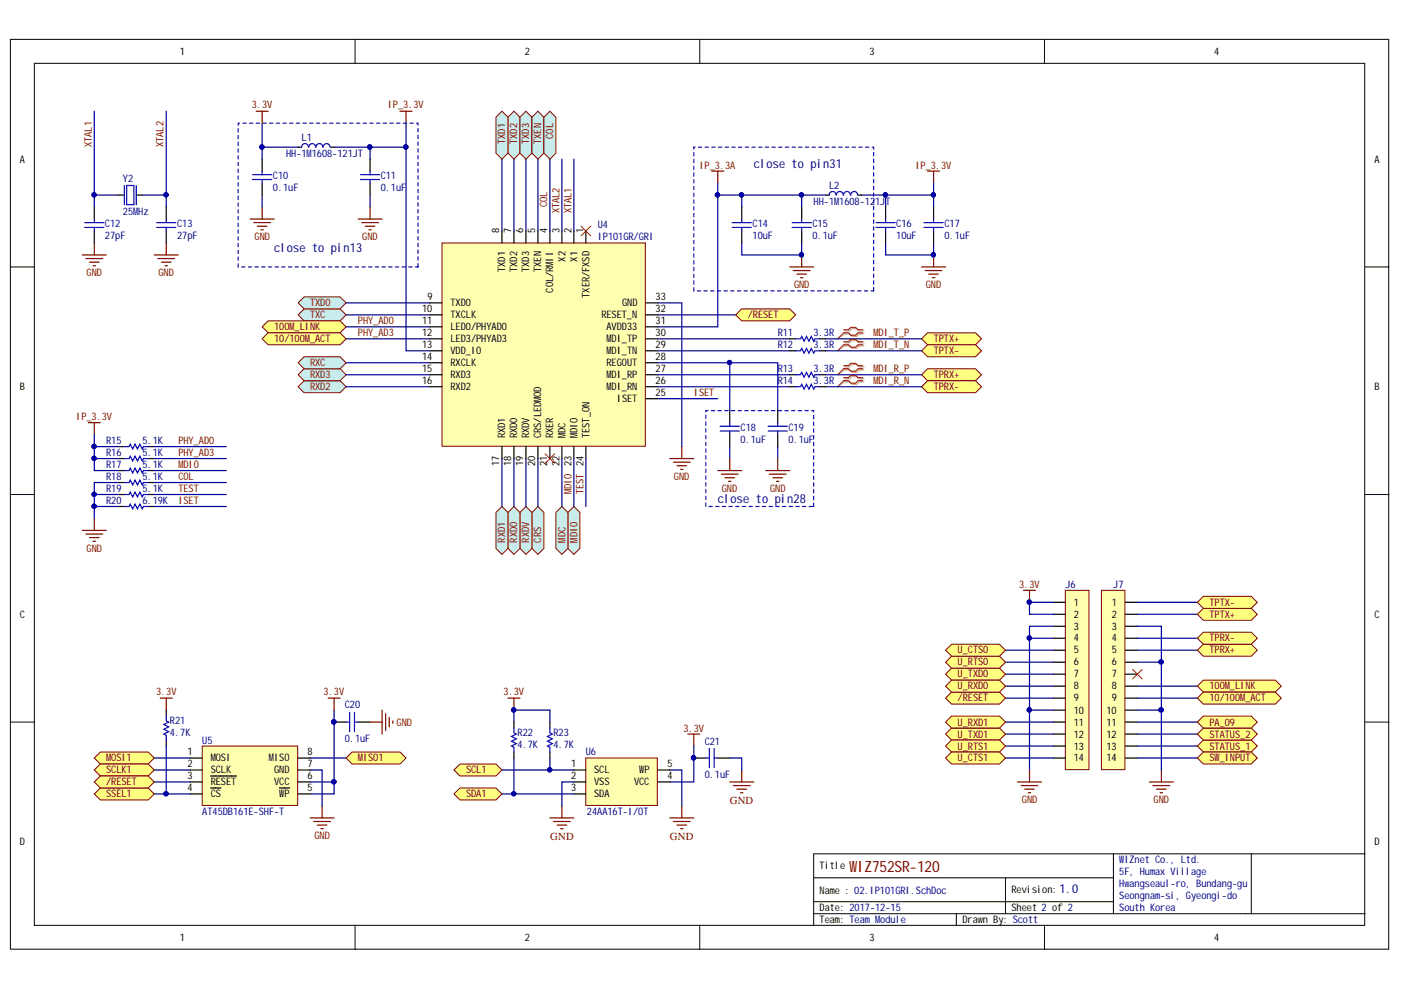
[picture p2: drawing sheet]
<svg xmlns="http://www.w3.org/2000/svg" width="297mm" height="210mm" viewBox="0 0 297 210" stroke-linecap="round" stroke-linejoin="round" font-family="sans-serif">
<g fill="#fff" stroke="#000" stroke-width=".21">
<path d="M2.2 8.3h292.2v192.9h-292.2z"/>
<path d="M7.3 13.4h282v182.8h-282z"/>
</g>
<g fill="none" stroke="#000" stroke-width=".21">
<path d="M75.3 8.3v5.1M148.4 8.3v5.1M221.4 8.3v5.1M2.2 56.6h5.1M289.4 56.6h5.1M2.2 104.8h5.1M289.4 104.8h5.1M2.2 153.1h5.1M289.4 153.1h5.1M75.3 196.3v5M148.4 196.3v5M172.5 186.1h63.6"/>
<path d="M172.5 193.7h116.9M172.5 191.2h63.6M202.8 193.7v2.6M213.2 186.1v7.6M221.4 196.3v5M236.1 181v12.7M265.3 181h-92.8v15.3M289.4 181h-24.1v12.7"/>
</g>
<path d="M20 23.6v17.8M35.2 23.6v20.3M25.1 41.4h-5.1v2.5" fill="none" stroke="#000080" stroke-width=".26"/>
<g fill="#000080" stroke="#000080" stroke-width=".21">
<circle cx="35.2" cy="41.3" r=".46"/>
<circle cx="19.9" cy="41.3" r=".46"/>
<circle cx="169.9" cy="54" r=".46"/>
</g>
<g fill="none" stroke="#800000" stroke-width=".26">
<path d="M17.5 54.1h5M18.2 54.8h3.6M19 55.6h2M19.7 56.3h.5M20 51.5v2.6M32.7 54.1h5.1M33.5 54.8h3.5M34.2 55.6h2.1M35 56.3h.5M35.2 51.5v2.6M167.4 56.6h5.1M168.2 57.4h3.6"/>
<path d="M169 58.1h2M169.7 58.9h.5M170 54.1v2.5"/>
</g>
<path d="M179.1 70.2h1l.5-.5h1.1l.5 .5h1M179.1 70.8h1l.5 .5h1.1l.5-.5h1M179.1 72.7h1l.5-.5h1.1l.5 .5h1M179.1 73.4h1l.5 .5h1.1l.5-.5h1M179.1 77.8h1l.5-.5h1.1l.5 .5h1M179.1 78.4h1l.5 .5h1.1l.5-.5h1M179.1 80.3h1l.5-.5h1.1l.5 .5h1M179.1 81h1l.5 .5h1.1l.5-.5h1" fill="none" stroke="#d0a3a3" stroke-width=".26"/>
<path d="M179.1 70.8l-1.5 1M179.1 73.4l-1.5 1M179.1 78.4l-1.5 1.1M179.1 81l-1.5 1" fill="none" stroke="#d0a3a3" stroke-width=".21"/>
<path d="M178.9 69.9h1l.5-.5h1l.5 .5h1M178.9 70.6h1l.5 .5h1l.5-.5h1M178.9 72.5h1l.5-.5h1l.5 .5h1M178.9 73.1h1l.5 .5h1l.5-.5h1M178.9 77.5h1l.5-.5h1l.5 .5h1M178.9 78.2h1l.5 .5h1l.5-.5h1M178.9 80.1h1l.5-.5h1l.5 .5h1M178.9 80.7h1l.5 .5h1l.5-.5h1" fill="none" stroke="#f00" stroke-width=".26"/>
<path d="M178.9 70.6l-1.3 1.2M178.9 73.1l-1.3 1.3M178.9 78.2l-1.3 1.3M178.9 80.7l-1.3 1.3" fill="none" stroke="#f00" stroke-width=".21"/>
<g fill="#c8ebeb" stroke="#800000" stroke-width=".21">
<path d="M112.8 108.7l1.2-1.3 1.3 1.3v7.6l-1.3 1.2-1.2-1.2z" fill-rule="evenodd"/>
<path d="M110.2 108.7l1.3-1.3 1.3 1.3v7.6l-1.3 1.2-1.3-1.2z" fill-rule="evenodd"/>
<path d="M107.7 108.7l1.3-1.3 1.2 1.3v7.6l-1.2 1.2-1.3-1.2z" fill-rule="evenodd"/>
<path d="M105.2 108.7l1.2-1.3 1.3 1.3v7.6l-1.3 1.2-1.2-1.2z" fill-rule="evenodd"/>
<path d="M63.2 82l1.3-1.3h7.6l1.3 1.3-1.3 1.3h-7.6z" fill-rule="evenodd"/>
<path d="M63.2 79.5l1.3-1.3h7.6l1.3 1.3-1.3 1.2h-7.6z" fill-rule="evenodd"/>
<path d="M107.7 24.9l1.3-1.3 1.2 1.3v7.6l-1.2 1.2-1.3-1.2z" fill-rule="evenodd"/>
<path d="M110.2 24.9l1.3-1.3 1.3 1.3v7.6l-1.3 1.2-1.3-1.2z" fill-rule="evenodd"/>
<path d="M112.8 24.9l1.2-1.3 1.3 1.3v7.6l-1.3 1.2-1.2-1.2z" fill-rule="evenodd"/>
<path d="M120.4 108.7l1.3-1.3 1.2 1.3v7.6l-1.2 1.2-1.3-1.2z" fill-rule="evenodd"/>
<path d="M117.9 108.7l1.2-1.3 1.3 1.3v7.6l-1.3 1.2-1.2-1.2z" fill-rule="evenodd"/>
<path d="M63.2 76.9l1.3-1.3h7.6l1.3 1.3-1.3 1.3h-7.6z" fill-rule="evenodd"/>
<path d="M63.2 66.8l1.3-1.3h7.6l1.3 1.3-1.3 1.2h-7.6z" fill-rule="evenodd"/>
<path d="M63.2 64.2l1.3-1.3h7.6l1.3 1.3-1.3 1.3h-7.6z" fill-rule="evenodd"/>
<path d="M105.2 24.9l1.2-1.3 1.3 1.3v7.6l-1.3 1.2-1.2-1.2z" fill-rule="evenodd"/>
<path d="M115.3 24.9l1.3-1.3 1.3 1.3v7.6l-1.3 1.2-1.3-1.2z" fill-rule="evenodd"/>
</g>
<g fill="none" stroke="#000080" stroke-width=".26">
<path d="M106.4 33.7v15.3M109 33.7v15.3M111.5 33.7v15.3M114 33.7v15.3M119.1 33.7v15.3M121.7 33.7v15.3M73.4 64.2h17.8M73.4 66.8h17.8M73.4 76.9h17.8M73.4 79.5h17.8M73.4 69.3h17.8M73.4 71.8h17.8"/>
<path d="M139.5 66.8h16.5M73.4 82h17.8M106.4 97.2v10.2M109 97.2v10.2M111.5 97.2v10.2M114 97.2v10.2M119.1 97.2v10.2M124.2 97.2v10.2M139.5 84.5h12.7"/>
</g>
<path d="M123.2 48l2 2M125.2 48l-2 2M115.6 96.2l2 2M117.6 96.2l-2 2" fill="none" stroke="#f00" stroke-width=".21"/>
<g fill="none" stroke="#800000" stroke-width=".26">
<path d="M84.8 23.6h2.6M86.1 23.6v2.5M150.9 36.3h2.6M152.2 36.3v2.5M142 97.2h5.1M142.8 98h3.5M143.5 98.8h2.1M144.3 99.5h.5M144.6 94.7v2.5M152.2 99.8h5.1M154.7 97.2v2.6M162.3 99.8h5.1"/>
<path d="M164.9 97.2v2.6M152.9 100.5h3.6M153.7 101.3h2M154.5 102.1h.5M163.1 100.5h3.6M163.9 101.3h2M164.6 102.1h.5"/>
</g>
<g fill="#ffff80" stroke="#800000" stroke-width=".21">
<path d="M195.4 71.8l1.3-1.2h10.1l1.3 1.2-1.3 1.3h-10.1z" fill-rule="evenodd"/>
<path d="M195.4 74.4l1.3-1.3h10.1l1.3 1.3-1.3 1.2h-10.1z" fill-rule="evenodd"/>
<path d="M195.4 79.5l1.3-1.3h10.1l1.3 1.3-1.3 1.2h-10.1z" fill-rule="evenodd"/>
<path d="M195.4 82l1.3-1.3h10.1l1.3 1.3-1.3 1.3h-10.1z" fill-rule="evenodd"/>
<path d="M55.6 69.3l1.3-1.3h15.2l1.3 1.3-1.3 1.3h-15.2z" fill-rule="evenodd"/>
<path d="M55.6 71.8l1.3-1.2h15.2l1.3 1.2-1.3 1.3h-15.2z" fill-rule="evenodd"/>
</g>
<path d="M196.7 36.3h2.5M197.9 36.3v2.5M75.9 46.4h5.1M76.7 47.2h3.5M77.4 48h2.1M78.2 48.7h.5M78.5 43.9v2.5M195.4 56.6h5.1M196.2 57.4h3.5M196.9 58.1h2.1M197.7 58.9h.5M197.9 54.1v2.5" fill="none" stroke="#800000" stroke-width=".26"/>
<g fill="#000080" stroke="#000080" stroke-width=".21">
<circle cx="197.9" cy="54" r=".46"/>
<circle cx="169.9" cy="41.3" r=".46"/>
<circle cx="157.2" cy="41.3" r=".46"/>
<circle cx="152.1" cy="41.3" r=".46"/>
</g>
<path d="M78.5 41.4v2.5M152.2 41.4h17.8v2.5M157.3 41.4v2.5" fill="none" stroke="#000080" stroke-width=".26"/>
<path d="M93.7 51.5h43.1v43.1h-43.1z" fill="#ffffb0" stroke="#800000" stroke-width=".21"/>
<g fill="none" stroke="#000" stroke-width=".26">
<path d="M63.2 31.2h.8M70.1 31.2h.7M106.4 49v2.5M109 49v2.5M111.5 49v2.5M114 49v2.5M116.6 49v2.5M119.1 49v2.5M121.7 49v2.5M124.2 49v2.5M175.1 41.4h.7M181.9 41.4h.8"/>
<path d="M91.2 64.2h2.5M91.2 66.8h2.5M91.2 69.3h2.5M91.2 71.8h2.5M91.2 74.4h2.5M91.2 76.9h2.5M91.2 79.5h2.5M136.9 64.2h2.6M136.9 66.8h2.6M136.9 69.3h2.6M136.9 71.8h2.6M136.9 74.4h2.6"/>
<path d="M136.9 76.9h2.6M136.9 79.5h2.6M167.4 71.8h1.3M167.4 74.4h1.3M167.4 79.5h1.3M173.8 71.8h1.3M173.8 74.4h1.3M173.8 79.5h1.3M25.1 97.2h1.2M25.1 94.7h1.2M25.1 99.8h1.2M31.4 97.2h1.3"/>
<path d="M31.4 94.7h1.3M31.4 99.8h1.3M91.2 82h2.5M106.4 94.7v2.5M109 94.7v2.5M111.5 94.7v2.5M114 94.7v2.5M116.6 94.7v2.5M119.1 94.7v2.5M121.7 94.7v2.5M124.2 94.7v2.5M136.9 82h2.6"/>
<path d="M136.9 84.5h2.6M167.4 82h1.3M173.8 82h1.3M25.1 107.4h1.2M25.1 102.3h1.2M25.1 104.8h1.2M31.4 107.4h1.3M31.4 102.3h1.3M31.4 104.8h1.3"/>
</g>
<g fill="none" stroke="#000080" stroke-width=".26">
<path d="M55.6 26.1v5.1h7.6M55.6 31.2v2.5M78.5 31.2v2.5M86.1 26.1v48.3h5.1M116.6 33.7v15.3M152.2 38.8v30.5h-12.7M197.9 38.8v2.6M55.6 41.4v2.5M157.3 51.5v2.6h12.7v-2.6M170 41.4h5.1M182.7 41.4h15.2v2.5M187.8 51.5v2.6h10.1v-2.6"/>
<path d="M187.8 41.4v2.5M139.5 64.2h5.1v30.5M139.5 76.9h15.2v10.2M139.5 79.5h27.9M139.5 74.4h27.9M139.5 71.8h27.9M154.7 76.9h10.2v10.2M175.1 79.5h20.3M175.1 74.4h20.3M175.1 71.8h20.3M20 92.2v2.5h5.1M20 94.7v5.1h5.1"/>
<path d="M20 97.2h5.1M32.7 94.7h15.3M32.7 97.2h15.3M32.7 99.8h15.3M121.7 97.2v10.2M139.5 82h27.9M154.7 94.7v2.5M164.9 94.7v2.5M175.1 82h20.3M20 104.8h5.1M25.1 102.3h-5.1v7.6M32.7 102.3h15.3"/>
<path d="M32.7 104.8h15.3"/>
</g>
<g fill="#000080" stroke="#000080" stroke-width=".21">
<circle cx="187.7" cy="41.3" r=".46"/>
<circle cx="197.9" cy="41.3" r=".46"/>
<circle cx="55.5" cy="31.2" r=".46"/>
<circle cx="78.4" cy="31.2" r=".47"/>
<circle cx="86" cy="31.2" r=".46"/>
<circle cx="19.9" cy="94.7" r=".46"/>
<circle cx="19.9" cy="97.2" r=".46"/>
<circle cx="19.9" cy="104.8" r=".46"/>
<circle cx="19.9" cy="107.3" r=".46"/>
<circle cx="169.9" cy="54" r=".46"/>
<circle cx="169.9" cy="41.3" r=".46"/>
<circle cx="197.9" cy="54" r=".46"/>
<circle cx="152.1" cy="41.3" r=".46"/>
<circle cx="154.7" cy="76.9" r=".46"/>
</g>
<g fill="none" stroke="#800000" stroke-width=".26">
<path d="M54.3 23.6h2.6M55.6 23.6v2.5M53 46.4h5.1M53.8 47.2h3.6M54.6 48h2M55.3 48.7h.5M55.6 43.9v2.5M18.7 89.6h2.6M20 89.6v2.6M17.5 112.5h5M18.2 113.2h3.6M19 114h2"/>
<path d="M19.7 114.8h.5M20 109.9v2.6"/>
</g>
<path d="M88.6 56.6v-30.5h-38.1v30.5h38.1M185.2 61.7v-30.5h-38.1v30.5h38.1M172.5 107.4v-20.3h-22.9v20.3h22.9" fill="none" stroke="#00f" stroke-width=".26" stroke-dasharray=".7 .7"/>
<g fill="none" stroke="#00f" stroke-width=".26">
<path d="M65.4 31.2a.72 .72 0 0 0-.7-.8 .72 .72 0 0 0-.8 .8M66.9 31.2a.71 .71 0 0 0-.7-.8 .71 .71 0 0 0-.7 .8M68.4 31.2a.72 .72 0 0 0-.7-.8 .72 .72 0 0 0-.7 .8M70 31.2a.71 .71 0 0 0-.7-.8 .71 .71 0 0 0-.8 .8M177.2 41.4a.72 .72 0 0 0-.7-.8 .72 .72 0 0 0-.7 .8M178.8 41.4a.71 .71 0 0 0-.7-.8 .71 .71 0 0 0-.8 .8M180.3 41.4a.72 .72 0 0 0-.7-.8 .72 .72 0 0 0-.8 .8M181.8 41.4a.71 .71 0 0 0-.7-.8 .71 .71 0 0 0-.7 .8M168.7 71.8h1l.3-.5 .5 1 .5-1 .5 1 .5-1 .5 1 .3-.5h1M168.7 74.4h1l.3-.5 .5 1 .5-1 .5 1 .5-1 .5 1 .3-.5h1M168.7 79.5h1l.3-.6 .5 1.1 .5-1.1 .5 1.1 .5-1.1 .5 1.1 .3-.5h1M26.3 97.2h1.1l.2-.5 .5 1 .5-1 .5 1 .6-1 .5 1 .2-.5h1"/>
<path d="M26.3 94.7h1.1l.2-.5 .5 1 .5-1 .5 1 .6-1 .5 1 .2-.5h1M26.3 99.8h1.1l.2-.5 .5 1 .5-1 .5 1 .6-1 .5 1 .2-.5h1M168.7 82h1l.3-.5 .5 1 .5-1 .5 1 .5-1 .5 1 .3-.5h1M26.3 107.4h1.1l.2-.5 .5 1 .5-1 .5 1 .6-1 .5 1 .2-.5h1M26.3 102.3h1.1l.2-.5 .5 1 .5-1 .5 1 .6-1 .5 1 .2-.5h1M26.3 104.8h1.1l.2-.5 .5 1.1 .5-1.1 .5 1.1 .6-1.1 .5 1.1 .2-.6h1"/>
</g>
<path d="M156 66.8l1.3-1.3h10.1l1.3 1.3-1.3 1.2h-10.1z" fill-rule="evenodd" fill="#ffff80" stroke="#800000" stroke-width=".21"/>
<path d="M20 107.4h5.1M32.7 107.4h15.3" fill="none" stroke="#000080" stroke-width=".26"/>
<circle cx="19.9" cy="107.3" r=".46" fill="#000080" stroke="#000080" stroke-width=".21"/>
<path d="M225.9 125.2h5v38h-5z" fill="#ffffb0" stroke="#800000" stroke-width=".21"/>
<g fill="none" stroke="#000" stroke-width=".26">
<path d="M223.4 127.7h2.5M223.4 130.2h2.5M223.4 132.8h2.5M223.4 135.3h2.5M223.4 137.9h2.5M223.4 140.4h2.5M223.4 142.9h2.5M223.4 145.5h2.5M223.4 148h2.5M223.4 150.6h2.5M223.4 153.1h2.5M223.4 155.6h2.5"/>
<path d="M223.4 158.2h2.5M223.4 160.7h2.5"/>
</g>
<path d="M233.5 125.2h5v38h-5z" fill="#ffffb0" stroke="#800000" stroke-width=".21"/>
<g fill="none" stroke="#000" stroke-width=".26">
<path d="M238.6 127.7h2.6M238.6 130.2h2.6M238.6 132.8h2.6M238.6 135.3h2.6M238.6 137.9h2.6M238.6 140.4h2.6M238.6 142.9h2.6M238.6 145.5h2.6M238.6 148h2.6M238.6 150.6h2.6M238.6 153.1h2.6M238.6 155.6h2.6"/>
<path d="M238.6 158.2h2.6M238.6 160.7h2.6"/>
</g>
<g fill="none" stroke="#000080" stroke-width=".26">
<path d="M213.2 137.9h10.2M218.3 135.3v15.3h5.1M223.4 127.7h-5.1v2.5h5.1M223.4 132.8h-5.1v2.5h5.1M241.2 132.8h5v30.5M241.2 137.9h12.7M241.2 127.7h12.7M241.2 130.2h12.7M241.2 135.3h12.7M213.2 140.4h10.2M213.2 142.9h10.2M213.2 145.5h10.2"/>
<path d="M213.2 148h10.2M213.2 153.1h10.2M213.2 155.6h10.2M213.2 158.2h10.2M218.3 150.6v12.7M241.2 150.6h5M241.2 140.4h5M241.2 145.5h12.7M241.2 148h12.7M241.2 153.1h12.7M241.2 155.6h12.7M241.2 158.2h12.7"/>
<path d="M213.2 160.7h10.2M241.2 160.7h12.7"/>
</g>
<g fill="#000080" stroke="#000080" stroke-width=".21">
<circle cx="218.2" cy="127.7" r=".46"/>
<circle cx="218.2" cy="135.3" r=".46"/>
<circle cx="218.2" cy="150.5" r=".46"/>
<circle cx="246.2" cy="150.5" r=".47"/>
<circle cx="246.2" cy="140.4" r=".46"/>
</g>
<path d="M217 125.2h2.5M218.3 125.2v2.5M215.7 165.8h5.1M216.5 166.6h3.6M217.3 167.3h2M218 168.1h.5M218.3 163.3v2.5M243.7 165.8h5.1M244.5 166.6h3.5M245.2 167.3h2.1M246 168.1h.5M246.2 163.3v2.5" fill="none" stroke="#800000" stroke-width=".26"/>
<path d="M240.1 141.9l2.1 2.1M242.2 141.9l-2.1 2.1" fill="none" stroke="#f00" stroke-width=".21"/>
<g fill="#ffff80" stroke="#800000" stroke-width=".21">
<path d="M200.5 142.9l1.2-1.2h10.2l1.3 1.2-1.3 1.3h-10.2z" fill-rule="evenodd"/>
<path d="M200.5 140.4l1.2-1.3h10.2l1.3 1.3-1.3 1.3h-10.2z" fill-rule="evenodd"/>
<path d="M253.9 158.2l1.2-1.3h10.2l1.3 1.3-1.3 1.2h-10.2z" fill-rule="evenodd"/>
<path d="M253.9 155.6l1.2-1.2h10.2l1.3 1.2-1.3 1.3h-10.2z" fill-rule="evenodd"/>
<path d="M253.9 160.7l1.2-1.3h10.2l1.3 1.3-1.3 1.3h-10.2z" fill-rule="evenodd"/>
<path d="M200.5 148l1.2-1.2h10.2l1.3 1.2-1.3 1.3h-10.2z" fill-rule="evenodd"/>
<path d="M200.5 155.6l1.2-1.2h10.2l1.3 1.2-1.3 1.3h-10.2z" fill-rule="evenodd"/>
<path d="M200.5 158.2l1.2-1.3h10.2l1.3 1.3-1.3 1.2h-10.2z" fill-rule="evenodd"/>
<path d="M253.9 130.2l1.2-1.2h10.2l1.3 1.2-1.3 1.3h-10.2z" fill-rule="evenodd"/>
<path d="M253.9 127.7l1.2-1.3h10.2l1.3 1.3-1.3 1.3h-10.2z" fill-rule="evenodd"/>
<path d="M253.9 137.9l1.2-1.3h10.2l1.3 1.3-1.3 1.2h-10.2z" fill-rule="evenodd"/>
<path d="M253.9 135.3l1.2-1.2h10.2l1.3 1.2-1.3 1.3h-10.2z" fill-rule="evenodd"/>
<path d="M253.9 145.5l1.2-1.3h15.3l1.3 1.3-1.3 1.3h-15.3z" fill-rule="evenodd"/>
<path d="M253.9 148l1.2-1.2h15.3l1.3 1.2-1.3 1.3h-15.3z" fill-rule="evenodd"/>
</g>
<path d="M65.8 173.4h5M66.5 174.2h3.6M67.3 174.9h2M68 175.7h.5M68.3 170.9v2.5" fill="none" stroke="#800000" stroke-width=".26"/>
<path d="M32.7 168.3h7.6M32.7 160.7h7.6M32.7 165.8h7.6M32.7 163.3h7.6M65.8 163.3h2.5v7.6M65.8 160.7h7.6M70.8 165.8v2.5h-5" fill="none" stroke="#000080" stroke-width=".26"/>
<g fill="#000080" stroke="#000080" stroke-width=".21">
<circle cx="70.8" cy="165.8" r=".47"/>
<circle cx="35.2" cy="168.3" r=".46"/>
</g>
<path d="M42.9 158.2h20.2v12.6h-20.2z" fill="#ffffb0" stroke="#800000" stroke-width=".21"/>
<g fill="none" stroke="#000" stroke-width=".26">
<path d="M35.2 150.6v1.2M35.2 156.9v1.3M40.3 160.7h2.6M40.3 163.3h2.6M40.3 165.8h2.6M40.3 168.3h2.6M44.7 164.5h5.4M44.7 167.1h2.1M59.2 167.1h2.2M63.2 160.7h2.6M63.2 163.3h2.6M63.2 165.8h2.6"/>
<path d="M63.2 168.3h2.6"/>
</g>
<path d="M78.5 153.1h2.5M81 150.6v5M81.8 151.3v3.6M82.5 152.1v2M83.3 152.8v.6" fill="none" stroke="#800000" stroke-width=".26"/>
<path d="M35.2 151.8v1l.6 .3-1.1 .5 1.1 .5-1.1 .5 1.1 .5-1.1 .5 .5 .3v1" fill="none" stroke="#00f" stroke-width=".26"/>
<g fill="#ffff80" stroke="#800000" stroke-width=".21">
<path d="M20 160.7l1.3-1.3h10.1l1.3 1.3-1.3 1.3h-10.1z" fill-rule="evenodd"/>
<path d="M73.4 160.7l1.2-1.3h10.2l1.3 1.3-1.3 1.3h-10.2z" fill-rule="evenodd"/>
<path d="M20 163.3l1.3-1.3h10.1l1.3 1.3-1.3 1.2h-10.1z" fill-rule="evenodd"/>
<path d="M20 168.3l1.3-1.2h10.1l1.3 1.2-1.3 1.3h-10.1z" fill-rule="evenodd"/>
</g>
<path d="M35.2 158.2v10.1M70.8 150.6v15.2h-5" fill="none" stroke="#000080" stroke-width=".26"/>
<g fill="#000080" stroke="#000080" stroke-width=".21">
<circle cx="35.2" cy="168.3" r=".46"/>
<circle cx="70.8" cy="165.8" r=".47"/>
<circle cx="70.8" cy="153" r=".46"/>
</g>
<path d="M34 148h2.5M35.2 148v2.6M69.6 148h2.5M70.8 148v2.6" fill="none" stroke="#800000" stroke-width=".26"/>
<path d="M124.2 160.7h15.2v10.1h-15.2z" fill="#ffffb0" stroke="#800000" stroke-width=".21"/>
<path d="M109 153.1v1.3M109 159.4v1.3M116.6 153.1v1.3M116.6 159.4v1.3M121.7 163.3h2.5M121.7 165.8h2.5M121.7 168.3h2.5M139.5 163.3h2.5M139.5 165.8h2.5" fill="none" stroke="#000" stroke-width=".26"/>
<g fill="none" stroke="#800000" stroke-width=".26">
<path d="M145.8 155.6h2.6M147.1 155.6v2.6M116.6 173.4h5.1M117.4 174.2h3.5M118.1 174.9h2M118.9 175.7h.5M119.1 170.9v2.5M142 173.4h5.1M142.8 174.2h3.5M143.5 174.9h2.1M144.3 175.7h.5M144.6 170.9v2.5"/>
<path d="M154.7 165.8h5.1M155.5 166.6h3.5M156.2 167.3h2.1M157 168.1h.5M157.3 163.3v2.5"/>
</g>
<path d="M109 160.7v7.6h12.7M116.6 160.7v2.6h5.1M121.7 165.8h-2.6v5.1M142 163.3h2.6v7.6M154.7 160.7h2.6v2.6" fill="none" stroke="#000080" stroke-width=".26"/>
<g fill="#000080" stroke="#000080" stroke-width=".21">
<circle cx="108.9" cy="168.3" r=".46"/>
<circle cx="116.5" cy="163.2" r=".46"/>
</g>
<path d="M109 154.4v1l.5 .2-1 .5 1 .6-1 .5 1 .5-1 .5 .5 .2v1M116.6 154.4v1l.5 .2-1 .5 1 .6-1 .5 1 .5-1 .5 .5 .2v1" fill="none" stroke="#00f" stroke-width=".26"/>
<g fill="#ffff80" stroke="#800000" stroke-width=".21">
<path d="M96.3 168.3l1.2-1.2h7.7l1.2 1.2-1.2 1.3h-7.7z" fill-rule="evenodd"/>
<path d="M96.3 163.3l1.2-1.3h7.7l1.2 1.3-1.2 1.2h-7.7z" fill-rule="evenodd"/>
</g>
<path d="M109 153.1v-2.5h7.6v2.5M147.1 158.2v7.6h-5.1M106.4 163.3h10.2M106.4 168.3h2.6" fill="none" stroke="#000080" stroke-width=".26"/>
<g fill="#000080" stroke="#000080" stroke-width=".21">
<circle cx="116.5" cy="163.2" r=".46"/>
<circle cx="108.9" cy="168.3" r=".46"/>
<circle cx="108.9" cy="150.5" r=".46"/>
<circle cx="147" cy="160.7" r=".46"/>
</g>
<path d="M107.7 148h2.5M109 148v2.6" fill="none" stroke="#800000" stroke-width=".26"/>
<g fill="#ffff80" stroke="#800000" stroke-width=".21">
<path d="M200.5 145.5l1.2-1.3h10.2l1.3 1.3-1.3 1.3h-10.2z" fill-rule="evenodd"/>
<path d="M200.5 137.9l1.2-1.3h10.2l1.3 1.3-1.3 1.2h-10.2z" fill-rule="evenodd"/>
<path d="M200.5 153.1l1.2-1.3h10.2l1.3 1.3-1.3 1.3h-10.2z" fill-rule="evenodd"/>
<path d="M200.5 160.7l1.2-1.3h10.2l1.3 1.3-1.3 1.3h-10.2z" fill-rule="evenodd"/>
</g>
<path d="M25.1 41.4h1.2M28.9 41.4h1.3" fill="none" stroke="#000" stroke-width=".26"/>
<path d="M26.3 39.3v4.1M26.9 39.3h1.5v4.1h-1.5zM28.9 39.3v4.1" fill="none" stroke="#00f" stroke-width=".26"/>
<path d="M30.2 41.4h5" fill="none" stroke="#000080" stroke-width=".26"/>
<circle cx="35.2" cy="41.3" r=".46" fill="#000080" stroke="#000080" stroke-width=".21"/>
<g fill="#ffff80" stroke="#800000" stroke-width=".21">
<path d="M20 165.8l1.3-1.3h10.1l1.3 1.3-1.3 1.3h-10.1z" fill-rule="evenodd"/>
<path d="M253.9 153.1l1.2-1.3h10.2l1.3 1.3-1.3 1.3h-10.2z" fill-rule="evenodd"/>
</g>
<g fill="none" stroke="#000" stroke-width=".26">
<path d="M55.6 33.7v2.6M55.6 38.8v2.6M78.5 33.7v2.6M78.5 38.8v2.6M20 43.9v2.5M20 49v2.5M35.2 43.9v2.5M35.2 49v2.5M157.3 43.9v2.5M157.3 49v2.5M170 43.9v2.5M170 49v2.5"/>
<path d="M187.8 43.9v2.5M187.8 49v2.5M197.9 43.9v2.5M197.9 49v2.5M154.7 87.1v2.5M154.7 92.2v2.5M164.9 87.1v2.5M164.9 92.2v2.5M70.8 153.1h2.6M75.9 153.1h2.6M147.1 160.7h2.5M152.2 160.7h2.5"/>
</g>
<g fill="none" stroke="#00f" stroke-width=".26">
<path d="M53.5 37h4.1M53.5 38.1h4.1M55.6 36.3v.7M55.6 38.1v.7M76.4 37h4.1M76.4 38.1h4.1M78.5 36.3v.7M78.5 38.1v.7M18 47.2h4M18 48.2h4M20 46.4v.8M20 48.2v.8"/>
<path d="M33.2 47.2h4.1M33.2 48.2h4.1M35.2 46.4v.8M35.2 48.2v.8M155.2 47.2h4.1M155.2 48.2h4.1M157.3 46.4v.8M157.3 48.2v.8M167.9 47.2h4.1M167.9 48.2h4.1M170 46.4v.8M170 48.2v.8"/>
<path d="M185.7 47.2h4.1M185.7 48.2h4.1M187.8 46.4v.8M187.8 48.2v.8M195.9 47.2h4.1M195.9 48.2h4.1M197.9 46.4v.8M197.9 48.2v.8M152.7 90.4h4.1M152.7 91.4h4.1M154.7 89.6v.8M154.7 91.4v.8"/>
<path d="M162.9 90.4h4M162.9 91.4h4M164.9 89.6v.8M164.9 91.4v.8M73.4 153.1h.7M74.1 151.1v4M75.2 151.1v4M75.2 153.1h.7M150.4 158.7v4M151.4 158.7v4M149.6 160.7h.8M151.4 160.7h.8"/>
</g>
<path d="M70.8 31.2h15.3" fill="none" stroke="#000080" stroke-width=".26"/>
<g fill="#000080" stroke="#000080" stroke-width=".21">
<circle cx="78.4" cy="31.2" r=".47"/>
<circle cx="86" cy="31.2" r=".46"/>
<circle cx="147" cy="160.7" r=".46"/>
<circle cx="70.8" cy="153" r=".46"/>
</g>
<text font-size="3.3" fill="#800000" x="180.1" y="184.8">WIZ752SR-120</text>
<g font-size="2.6" fill="#000080">
<text x="159.8" y="35.6">close to pin31</text>
<text x="58.1" y="53.4">close to pin13</text>
<text x="152.2" y="106.7">close to pin28</text>
<text x="224.6" y="189.3">1.0</text>
</g>
<g font-size="2.3" fill="#800000">
<text x="154.7" y="170.4">GND</text>
<text x="116.7" y="178">GND</text>
<text x="142" y="178">GND</text>
</g>
<g font-size="2.2">
<text x="38.2" y="11.6">1</text>
<text x="111.3" y="11.6">2</text>
<text x="184.3" y="11.6">3</text>
<text x="257.4" y="11.6">4</text>
<text x="4.2" y="34.5">A</text>
<text x="291.5" y="34.5">A</text>
<text x="105.8" y="49.4" transform="rotate(-90 105.8 49.4)">8</text>
<text x="108.4" y="49.4" transform="rotate(-90 108.4 49.4)">7</text>
<text x="110.9" y="49.4" transform="rotate(-90 110.9 49.4)">6</text>
<text x="113.5" y="49.4" transform="rotate(-90 113.5 49.4)">5</text>
<text x="116" y="49.4" transform="rotate(-90 116 49.4)">4</text>
<text x="118.6" y="49.4" transform="rotate(-90 118.6 49.4)">3</text>
<text x="121.1" y="49.4" transform="rotate(-90 121.1 49.4)">2</text>
<text x="123.7" y="49.4" transform="rotate(-90 123.7 49.4)">1</text>
<text x="107.1" y="57.6" transform="rotate(-90 107.1 57.6)">TXD1</text>
<text x="109.6" y="57.6" transform="rotate(-90 109.6 57.6)">TXD2</text>
<text x="112.2" y="57.6" transform="rotate(-90 112.2 57.6)">TXD3</text>
<text x="114.7" y="57.6" transform="rotate(-90 114.7 57.6)">TXEN</text>
<text x="119.9" y="55.5" transform="rotate(-90 119.9 55.5)">X2</text>
<text x="122.4" y="55.5" transform="rotate(-90 122.4 55.5)">X1</text>
<text x="90.6" y="63.6">9</text>
<text x="95.5" y="64.9">TXD0</text>
<text x="117.3" y="62" transform="rotate(-90 117.3 62)">COL/RMII</text>
<text x="125" y="63.1" transform="rotate(-90 125 63.1)">TXER/FXSD</text>
<text x="131.9" y="64.9">GND</text>
<text x="139" y="63.6">33</text>
<text x="89.5" y="66.2">10</text>
<text x="89.5" y="68.7">11</text>
<text x="89.5" y="71.3">12</text>
<text x="95.5" y="67.5">TXCLK</text>
<text x="95.5" y="70">LED0/PHYAD0</text>
<text x="127.5" y="67.5">RESET_N</text>
<text x="128.6" y="70">AVDD33</text>
<text x="139" y="71.3">30</text>
<text x="139" y="68.7">31</text>
<text x="139" y="66.2">32</text>
<text x="89.5" y="73.8">13</text>
<text x="89.5" y="76.3">14</text>
<text x="95.5" y="72.5">LED3/PHYAD3</text>
<text x="95.5" y="75.1">VDD_IO</text>
<text x="95.5" y="77.6">RXCLK</text>
<text x="128.6" y="77.6">REGOUT</text>
<text x="128.6" y="75.1">MDI_TN</text>
<text x="128.6" y="72.5">MDI_TP</text>
<text x="139" y="76.3">28</text>
<text x="139" y="73.8">29</text>
<text x="4.2" y="82.7">B</text>
<text x="89.5" y="78.9">15</text>
<text x="89.5" y="81.4">16</text>
<text x="95.5" y="80.1">RXD3</text>
<text x="95.5" y="82.7">RXD2</text>
<text x="128.6" y="82.7">MDI_RN</text>
<text x="128.6" y="80.1">MDI_RP</text>
<text x="139" y="83.9">25</text>
<text x="139" y="81.4">26</text>
<text x="139" y="78.9">27</text>
<text x="291.5" y="82.7">B</text>
<text x="130.8" y="85.2">ISET</text>
<text x="107.1" y="92.9" transform="rotate(-90 107.1 92.9)">RXD1</text>
<text x="109.6" y="92.9" transform="rotate(-90 109.6 92.9)">RXD0</text>
<text x="112.2" y="92.9" transform="rotate(-90 112.2 92.9)">RXDV</text>
<text x="114.7" y="92.9" transform="rotate(-90 114.7 92.9)">CRS/LEDMOD</text>
<text x="117.3" y="92.9" transform="rotate(-90 117.3 92.9)">RXER</text>
<text x="119.9" y="92.9" transform="rotate(-90 119.9 92.9)">MDC</text>
<text x="122.4" y="92.9" transform="rotate(-90 122.4 92.9)">MDIO</text>
<text x="125" y="92.9" transform="rotate(-90 125 92.9)">TEST_ON</text>
<text x="105.8" y="98.9" transform="rotate(-90 105.8 98.9)">17</text>
<text x="108.4" y="98.9" transform="rotate(-90 108.4 98.9)">18</text>
<text x="110.9" y="98.9" transform="rotate(-90 110.9 98.9)">19</text>
<text x="113.5" y="98.9" transform="rotate(-90 113.5 98.9)">20</text>
<text x="116" y="98.9" transform="rotate(-90 116 98.9)">21</text>
<text x="118.6" y="98.9" transform="rotate(-90 118.6 98.9)">22</text>
<text x="123.7" y="98.9" transform="rotate(-90 123.7 98.9)">24</text>
<text x="4.2" y="130.9">C</text>
<text x="227.7" y="128.4">1</text>
<text x="227.7" y="130.9">2</text>
<text x="235.7" y="128.4">1</text>
<text x="235.7" y="130.9">2</text>
<text x="291.5" y="130.9">C</text>
<text x="227.7" y="133.5">3</text>
<text x="227.7" y="136">4</text>
<text x="235.7" y="133.5">3</text>
<text x="235.7" y="136">4</text>
<text x="227.7" y="138.5">5</text>
<text x="227.7" y="141.1">6</text>
<text x="227.7" y="143.6">7</text>
<text x="235.7" y="138.5">5</text>
<text x="235.7" y="141.1">6</text>
<text x="235.7" y="143.6">7</text>
<text x="227.7" y="146.2">8</text>
<text x="227.7" y="148.7">9</text>
<text x="235.7" y="146.2">8</text>
<text x="235.7" y="148.7">9</text>
<text x="227.7" y="151.3">10</text>
<text x="227.7" y="153.8">11</text>
<text x="234.6" y="151.3">10</text>
<text x="234.6" y="153.8">11</text>
<text x="39.8" y="160.2">1</text>
<text x="44.7" y="161.5">MOSI</text>
<text x="57" y="161.5">MISO</text>
<text x="65.2" y="160.2">8</text>
<text x="227.7" y="156.4">12</text>
<text x="227.7" y="158.9">13</text>
<text x="227.7" y="161.5">14</text>
<text x="234.6" y="156.4">12</text>
<text x="234.6" y="158.9">13</text>
<text x="234.6" y="161.5">14</text>
<text x="39.8" y="162.7">2</text>
<text x="39.8" y="165.3">3</text>
<text x="39.8" y="167.8">4</text>
<text x="44.7" y="164">SCLK</text>
<text x="44.7" y="166.5">RESET</text>
<text x="58.1" y="166.5">VCC</text>
<text x="58.1" y="164">GND</text>
<text x="65.2" y="167.8">5</text>
<text x="65.2" y="165.3">6</text>
<text x="65.2" y="162.7">7</text>
<text x="121.1" y="162.7">1</text>
<text x="121.1" y="165.3">2</text>
<text x="121.1" y="167.8">3</text>
<text x="126" y="164">SCL</text>
<text x="126" y="166.5">VSS</text>
<text x="134.4" y="166.5">VCC</text>
<text x="135.5" y="164">WP</text>
<text x="141.5" y="165.3">4</text>
<text x="141.5" y="162.7">5</text>
<text x="44.7" y="169.1">CS</text>
<text x="59.2" y="169.1">WP</text>
<text x="126" y="169.1">SDA</text>
<text x="4.2" y="179.2">D</text>
<text x="291.5" y="179.2">D</text>
<text x="173.8" y="184.3">Title</text>
<text x="173.8" y="189.6">Name : 02.IP101GRI.SchDoc</text>
<text x="214.5" y="189.3">Revision:</text>
<text x="173.8" y="193.1">Date: 2017-12-15</text>
<text x="173.8" y="195.7">Team: Team Module</text>
<text x="204.1" y="195.7">Drawn By: Scott</text>
<text x="214.5" y="193.1">Sheet 2 of 2</text>
<text x="38.2" y="199.5">1</text>
<text x="111.3" y="199.5">2</text>
<text x="184.3" y="199.5">3</text>
<text x="257.4" y="199.5">4</text>
</g>
<g font-size="2.2" fill="#800000">
<text x="53.4" y="23">3.3V</text>
<text x="82.2" y="23">IP_3.3V</text>
<text x="117.3" y="29.4" transform="rotate(-90 117.3 29.4)">COL</text>
<text x="19.5" y="31.2" transform="rotate(-90 19.5 31.2)">XTAL1</text>
<text x="34.7" y="31.2" transform="rotate(-90 34.7 31.2)">XTAL2</text>
<text x="107.1" y="30.5" transform="rotate(-90 107.1 30.5)">TXD1</text>
<text x="109.6" y="30.5" transform="rotate(-90 109.6 30.5)">TXD2</text>
<text x="112.2" y="30.5" transform="rotate(-90 112.2 30.5)">TXD3</text>
<text x="114.7" y="30.5" transform="rotate(-90 114.7 30.5)">TXEN</text>
<text x="148.3" y="35.8">IP_3.3A</text>
<text x="194.1" y="35.8">IP_3.3V</text>
<text x="116" y="43.9" transform="rotate(-90 116 43.9)">COL</text>
<text x="118.6" y="45.1" transform="rotate(-90 118.6 45.1)">XTAL2</text>
<text x="121.1" y="45.1" transform="rotate(-90 121.1 45.1)">XTAL1</text>
<text x="54" y="51">GND</text>
<text x="76.8" y="51">GND</text>
<text x="18.4" y="58.6">GND</text>
<text x="33.6" y="58.6">GND</text>
<text x="65.7" y="64.9">TXD0</text>
<text x="168.4" y="61.1">GND</text>
<text x="196.3" y="61.1">GND</text>
<text x="58.1" y="70">100M_LINK</text>
<text x="65.7" y="67.5">TXC</text>
<text x="75.9" y="68.7">PHY_AD0</text>
<text x="75.9" y="71.3">PHY_AD3</text>
<text x="158.5" y="67.5">/RESET</text>
<text x="185.2" y="71.3">MDI_T_P</text>
<text x="58.1" y="72.5">10/100M_ACT</text>
<text x="65.7" y="77.6">RXC</text>
<text x="185.2" y="73.8">MDI_T_N</text>
<text x="198" y="72.5">TPTX+</text>
<text x="198" y="75.1">TPTX-</text>
<text x="65.7" y="82.7">RXD2</text>
<text x="65.7" y="80.1">RXD3</text>
<text x="147.1" y="83.9">ISET</text>
<text x="185.2" y="78.9">MDI_R_P</text>
<text x="185.2" y="81.4">MDI_R_N</text>
<text x="198" y="80.1">TPRX+</text>
<text x="198" y="82.7">TPRX-</text>
<text x="16.2" y="89">IP_3.3V</text>
<text x="37.8" y="94.2">PHY_AD0</text>
<text x="37.8" y="96.7">PHY_AD3</text>
<text x="37.8" y="99.2">MDIO</text>
<text x="37.8" y="101.8">COL</text>
<text x="142.9" y="101.8">GND</text>
<text x="37.8" y="104.3">TEST</text>
<text x="37.8" y="106.8">ISET</text>
<text x="121.1" y="104.8" transform="rotate(-90 121.1 104.8)">MDIO 23</text>
<text x="123.7" y="104.8" transform="rotate(-90 123.7 104.8)">TEST</text>
<text x="153" y="104.3">GND</text>
<text x="163.3" y="104.3">GND</text>
<text x="18.4" y="117">GND</text>
<text x="107.1" y="115" transform="rotate(-90 107.1 115)">RXD1</text>
<text x="109.6" y="115" transform="rotate(-90 109.6 115)">RXD0</text>
<text x="112.2" y="115" transform="rotate(-90 112.2 115)">RXDV</text>
<text x="114.7" y="115" transform="rotate(-90 114.7 115)">CRS</text>
<text x="119.9" y="115" transform="rotate(-90 119.9 115)">MDC</text>
<text x="122.4" y="115" transform="rotate(-90 122.4 115)">MDIO</text>
<text x="216.1" y="124.6">3.3V</text>
<text x="256.4" y="130.9">TPTX+</text>
<text x="256.4" y="128.4">TPTX-</text>
<text x="256.4" y="136">TPRX-</text>
<text x="203" y="143.6">U_TXD0</text>
<text x="203" y="141.1">U_RTS0</text>
<text x="203" y="138.5">U_CTS0</text>
<text x="256.4" y="138.5">TPRX+</text>
<text x="33.1" y="147.4">3.3V</text>
<text x="68.6" y="147.4">3.3V</text>
<text x="106.8" y="147.4">3.3V</text>
<text x="203" y="148.7">/RESET</text>
<text x="203" y="146.2">U_RXD0</text>
<text x="256.4" y="146.2">100M_LINK</text>
<text x="256.4" y="148.7">10/100M_ACT</text>
<text x="84.1" y="153.8">GND</text>
<text x="144.9" y="155.1">3.3V</text>
<text x="203" y="153.8">U_RXD1</text>
<text x="256.4" y="153.8">PA_09</text>
<text x="22.5" y="161.5">MOSI1</text>
<text x="75.9" y="161.5">MISO1</text>
<text x="203" y="156.4">U_TXD1</text>
<text x="203" y="158.9">U_RTS1</text>
<text x="203" y="161.5">U_CTS1</text>
<text x="256.4" y="158.9">STATUS_1</text>
<text x="256.4" y="156.4">STATUS_2</text>
<text x="256.4" y="161.5">SW_INPUT</text>
<text x="22.5" y="164">SCLK1</text>
<text x="22.5" y="166.5">/RESET</text>
<text x="98.8" y="164">SCL1</text>
<text x="22.5" y="169.1">SSEL1</text>
<text x="98.8" y="169.1">SDA1</text>
<text x="216.7" y="170.3">GND</text>
<text x="244.6" y="170.3">GND</text>
<text x="66.7" y="177.9">GND</text>
</g>
<g font-size="2.2" fill="#000080">
<text x="64" y="29.8">L1</text>
<text x="60.7" y="33.2">HH-1M1608-121JT</text>
<text x="26.1" y="38.5">Y2</text>
<text x="57.9" y="38">C10</text>
<text x="57.9" y="40.6">0.1uF</text>
<text x="80.7" y="38">C11</text>
<text x="80.7" y="40.6">0.1uF</text>
<text x="175.8" y="40.1">L2</text>
<text x="26.1" y="45.6">25MHz</text>
<text x="172.5" y="43.4">HH-1M1608-121JT</text>
<text x="22.3" y="48.2">C12</text>
<text x="22.3" y="50.7">27pF</text>
<text x="37.6" y="48.2">C13</text>
<text x="37.6" y="50.7">27pF</text>
<text x="126.7" y="48.4">U4</text>
<text x="126.7" y="51">IP101GR/GRI</text>
<text x="159.6" y="48.2">C14</text>
<text x="159.6" y="50.7">10uF</text>
<text x="172.2" y="48.2">C15</text>
<text x="172.2" y="50.7">0.1uF</text>
<text x="190" y="48.2">C16</text>
<text x="190" y="50.7">10uF</text>
<text x="200.3" y="48.2">C17</text>
<text x="200.3" y="50.7">0.1uF</text>
<text x="164.9" y="71.3">R11</text>
<text x="172.5" y="71.3">3.3R</text>
<text x="164.9" y="73.8">R12</text>
<text x="172.5" y="73.8">3.3R</text>
<text x="164.9" y="78.9">R13</text>
<text x="164.9" y="81.4">R14</text>
<text x="172.5" y="78.9">3.3R</text>
<text x="172.5" y="81.4">3.3R</text>
<text x="22.5" y="94.2">R15</text>
<text x="30.2" y="94.2">5.1K</text>
<text x="157" y="91.4">C18</text>
<text x="157" y="93.9">0.1uF</text>
<text x="167.2" y="91.4">C19</text>
<text x="167.2" y="93.9">0.1uF</text>
<text x="22.5" y="96.7">R16</text>
<text x="22.5" y="99.2">R17</text>
<text x="22.5" y="101.8">R18</text>
<text x="30.2" y="96.7">5.1K</text>
<text x="30.2" y="99.2">5.1K</text>
<text x="30.2" y="101.8">5.1K</text>
<text x="22.5" y="106.8">R20</text>
<text x="22.5" y="104.3">R19</text>
<text x="30.2" y="106.8">6.19K</text>
<text x="30.2" y="104.3">5.1K</text>
<text x="225.9" y="124.6">J6</text>
<text x="236" y="124.6">J7</text>
<text x="36" y="153.6">R21</text>
<text x="73.1" y="150.2">C20</text>
<text x="36" y="156.1">4.7K</text>
<text x="42.9" y="157.6">U5</text>
<text x="73.1" y="157.4">0.1uF</text>
<text x="109.7" y="156.1">R22</text>
<text x="109.7" y="158.7">4.7K</text>
<text x="117.3" y="156.1">R23</text>
<text x="117.3" y="158.7">4.7K</text>
<text x="124.2" y="160.2">U6</text>
<text x="149.4" y="157.9">C21</text>
<text x="149.4" y="165">0.1uF</text>
<text x="42.9" y="172.9">AT45DB161E-SHF-T</text>
<text x="124.4" y="172.9">24AA16T-I/OT</text>
<text x="237.3" y="183">WIZnet Co., Ltd.</text>
<text x="237.3" y="185.5">5F, Humax Village</text>
<text x="237.3" y="188.1">Hwangseaul-ro, Bundang-gu</text>
<text x="237.3" y="190.6">Seongnam-si, Gyeongi-do</text>
<text x="237.3" y="193.1">South Korea</text>
</g>
</svg>
